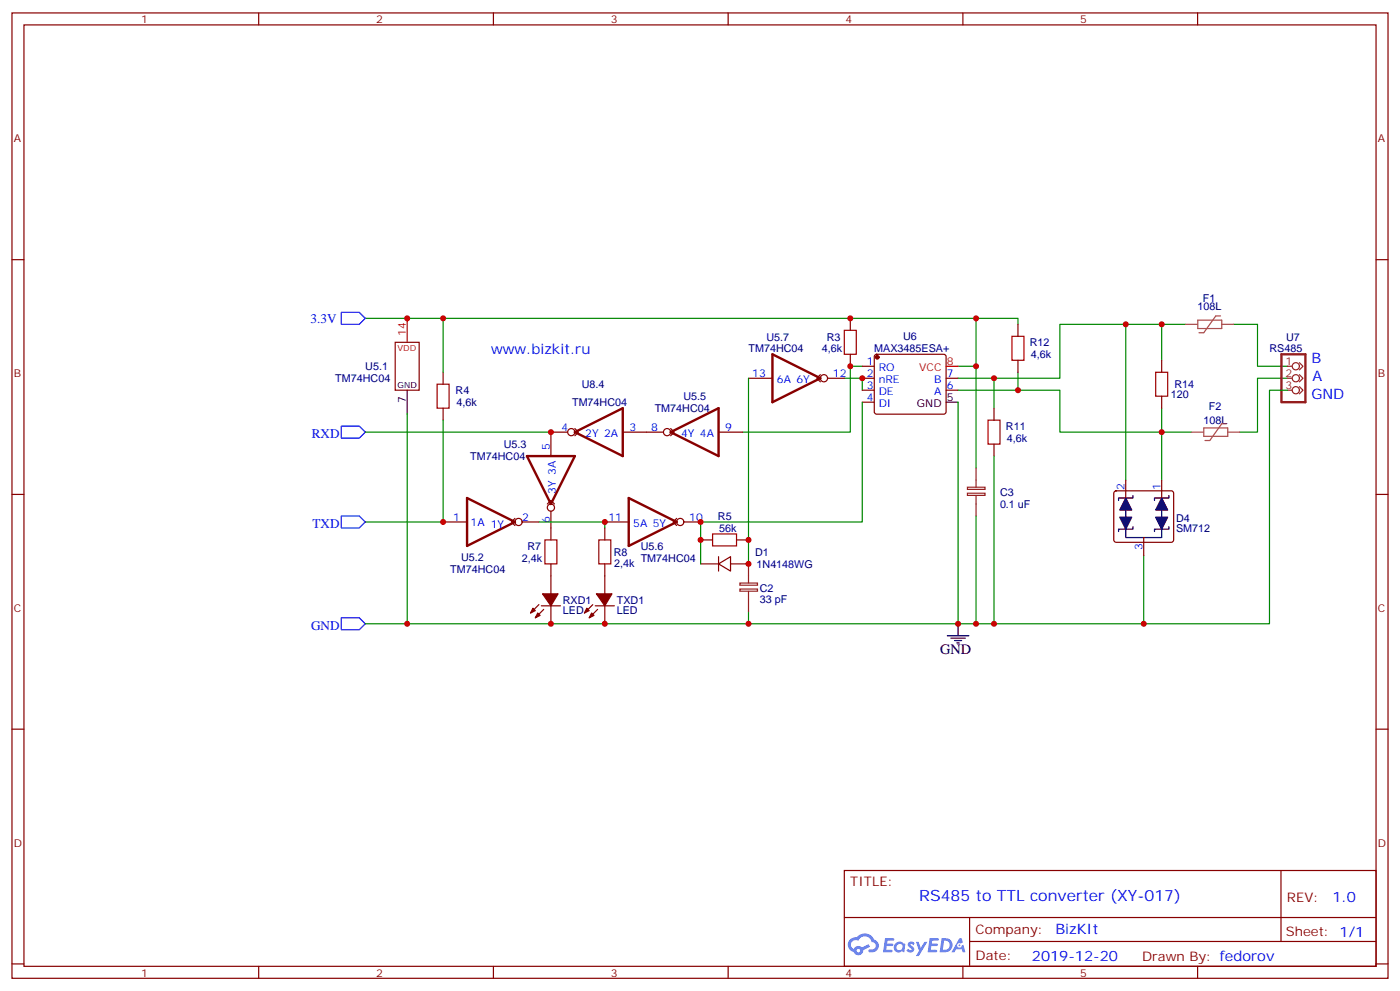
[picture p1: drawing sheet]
<svg xmlns="http://www.w3.org/2000/svg" width="412mm" height="292mm" viewBox="0 0 412 292" stroke-linecap="round" stroke-linejoin="round" font-family="sans-serif">
<g fill="none" stroke="#870000" stroke-width=".35">
<path d="M3.5 3.8h405.4v284.3h-405.4zM7.1 7.3h398.2v277.3h-398.2zM76.2 3.8v3.5M145.3 3.8v3.5M214.5 3.8v3.5M283.6 3.8v3.5M352.8 3.8v3.5M3.5 76.5h3.6M405.3 76.5h3.6M3.5 145.6h3.6M405.3 145.6h3.6M3.5 214.8h3.6"/>
<path d="M405.3 214.8h3.6M248.7 256.4h156.6v28.2h-156.6zM377.3 256.4v20.9M248.7 270.2h156.5M285.6 277.3h119.6M285.6 270.2v14.2M3.5 283.9h3.6M76.2 284.6v3.5M145.3 284.6v3.5M214.5 284.6v3.5M283.6 284.6v3.5M352.8 284.6v3.5"/>
<path d="M405.3 283.9h3.6"/>
</g>
<g fill="#5487ff">
<path d="M267.7 277.6a1.22 1.22 0 0 1 1.7 .2l-.4 .6a.47 .47 0 0 0-.3-.4 .47 .47 0 0 0-.5 .2l.1 .2a1.14 1.14 0 0 1 .8 1.8 1.14 1.14 0 0 1-1.9 0l-.2-.2 .5-.6 .7 .5a.29 .29 0 0 0 .3-.3 .29 .29 0 0 0-.2-.3 1.04 1.04 0 0 1-.6-1.7z"/>
<path d="M260.7 276.3h2.4l.3 .2-.2 .5-1.8 .1-.1 .8h1.5l.3 .4-.3 .4h-1.6l-.2 1.1h1.7l.2 .3-.2 .3-2.6 .1z"/>
<path d="M273.8 276.3h2.4l.3 .2-.1 .5-1.8 .1-.2 .8h1.6l.3 .4-.4 .4h-1.6l-.1 1.1h1.7l.2 .3-.2 .3-2.6 .1z"/>
<path d="M282.6 276.3h.7l.3 1.3-.6 .3a.69 .69 0 0 0-1 .3 .69 .69 0 0 0 .4 .9 .69 .69 0 0 0 .9-.6l.5-.2 .6 2.2h-.8l-.2-.9h-1.8l-.5 .9h-.8z"/>
<path d="M269.8 277.4h.8l.6 1.8 1.1-1.8h.9l-2.6 4.2h-.8l.9-1.5z"/>
<path d="M277.4 276.3l-.6 4.2h1.3a2.11 2.11 0 0 0 2.5-2.1 2.11 2.11 0 0 0-2.5-2.1zM278.1 277.1a1.39 1.39 0 0 1 1.7 1.4 1.39 1.39 0 0 1-1.8 1.3h-.3z"/>
<path d="M263.7 277.9a1.54 1.54 0 0 0-.1 2.2 1.54 1.54 0 0 0 2.2 .1l.6 .3 .3-2.3-.2-.3h-.4a1.49 1.49 0 0 0-2.4 0zM264 278.9a.94 .94 0 0 1 1.8 0 .94 .94 0 0 1-1.8 0z"/>
<path d="M250.4 276.7a2.18 2.18 0 0 0 1.1 3.7 1.44 1.44 0 0 0 1.6 .9 1.44 1.44 0 0 0 1.2-1.4l2-1.1-.5-.7-1.9 1a1.47 1.47 0 0 0-2.4 .4 1.39 1.39 0 0 1-.7-1.9 1.39 1.39 0 0 1 2-.5 2.12 2.12 0 0 1 2.2-1.3 2.12 2.12 0 0 1 1.9 1.7 1.14 1.14 0 0 1 1.1 1.4 1.14 1.14 0 0 1-1.7 .7 .43 .43 0 0 0-.5 .4 .43 .43 0 0 0 .4 .5 1.98 1.98 0 0 0 2.5-1.2 1.98 1.98 0 0 0-1.2-2.6 3.1 3.1 0 0 0-5.3-.6l-.9 .1zM252.3 280a.55 .55 0 0 1 1.1 0 .55 .55 0 0 1-1.1 0z"/>
<circle cx="282.6" cy="278.4" r=".26"/>
</g>
<path d="M100.5 92h5.3l1.8 1.8-1.8 1.7h-5.3zM100.5 125.5h5.3l1.8 1.8-1.8 1.7h-5.3zM100.5 152h5.3l1.8 1.7-1.8 1.8h-5.3zM100.5 182h5.3l1.8 1.7-1.8 1.8h-5.3z" fill="none" stroke="#00f" stroke-width=".35"/>
<g fill="none" stroke="#008700" stroke-width=".35">
<path d="M107.6 93.8h179.9M130.5 93.8v15.8M299.9 95.5v-1.7h-12.4v14.1h-5.3M331.6 95.5h-19.4v15.9h-30M342.2 95.5h-10.6v45.9M349.2 95.5h-7v10.6M363.4 95.5h7v12.4h8.8M220.5 111.4v54.7M248.7 111.4h5.3v3.5M254 107.9h-3.5v19.4h-31.8M254 118.5v35.2h-47.6v12.4M282.2 114.9h30v12.4h30v14.1"/>
<path d="M282.2 118.5v65.2h54.7v-20.1M287.5 107.9v30M292.8 111.4v8.8M299.9 109.6v5.3M379.2 111.4h-8.8v15.9h-5.3M379.2 114.9h-5.3v68.8h-37M107.6 127.3h54.7M119.9 122v61.7M130.5 123.8v29.9h-22.9M292.8 134.3v49.4M342.2 120.2v7.1h8.8M158.7 153.7h19.5v1.8"/>
<path d="M287.5 152v31.7M107.6 183.7h174.6M220.5 180.2v3.5"/>
</g>
<g fill="none" stroke="#8c2424" stroke-width=".35">
<path d="M379.2 107.9h1.4M379.2 111.4h1.4M379.2 114.9h1.4M382.8 106.8l1 1.1-1 1M382.8 110.3l1 1.1-1 1.1M382.8 113.9l1 1-1 1.1M287.5 137.9v5.6M285 145.3h5.2v.6h-5.2zM285 143.5h5.2v.6h-5.2zM287.5 146v6M217.9 173.5h5.2v.6h-5.2zM217.9 171.7h5.2v.7h-5.2z"/>
<path d="M220.5 166.1v5.6M220.5 174.2v6"/>
<circle cx="381.7" cy="114.9" r="1.06"/>
<circle cx="381.7" cy="107.9" r="1.06"/>
<circle cx="381.7" cy="111.4" r="1.06"/>
</g>
<path d="M119.9 114.9v7.1M278.7 118.5h3.5M331.6 147v11.3h10.6v-11.3M333.7 155.2v.7h-4.2v.7M333.7 146v.7h-4.2v.7M344.3 155.2v.7h-4.2v.7M344.3 146v.7h-4.2v.7M279 187.3h6.4M280.1 188h4.2M281.2 188.7h2.1M281.9 189.4h.7M282.2 183.7v3.6" fill="none" stroke="#000" stroke-width=".35"/>
<path d="M248.7 97.3h3.5v7.1h-3.5zM298.1 99.1h3.5v7h-3.5zM128.8 113.2h3.5v7h-3.5zM340.4 109.6h3.6v7.1h-3.6zM291 123.8h3.6v7h-3.6zM160.5 159h3.5v7.1h-3.5zM176.4 159h3.5v7.1h-3.5zM209.9 157.3h7.1v3.5h-7.1z" fill="none" stroke="#a10000" stroke-width=".35"/>
<g fill="none" stroke="#870000" stroke-width=".35">
<path d="M250.5 93.8v3.5M299.9 95.5v3.6M116.4 100.8h7.1v14.1h-7.1zM130.5 109.6v3.6M220.5 111.4h7M241.7 110.3l-1.1 1.1 1.1 1.1M243.8 111.4h4.9M250.5 104.4v3.5M254 107.9h3.5M254 111.4h3.5M254 114.9h3.5M254 118.5h3.5"/>
<path d="M257.8 104.6l.4-.2h19.8l.5 .2 .2 .5v16.2l-.2 .5-.5 .2h-19.8l-.5-.2-.2-.5v-16.2zM278.7 111.4h3.5M278.7 114.9h3.5M299.9 106.1v3.5M342.2 106.1v3.5M342.2 116.7v3.5M130.5 120.2v3.6M167.2 127.3h-4.9v7M169.3 126.2l1.1 1.1-1.1 1M183.4 127.3h12M197.6 126.2l1 1.1-1 1M211.7 127.3h7"/>
<path d="M292.8 120.2v3.6M292.8 130.8v3.5M130.5 153.7h7.1M151.7 152.7l-1.1 1 1.1 1.1M153.8 153.7h4.9M161.2 148.4l1.1-1 1 1M162.3 150.6v8.4M178.2 155.5v3.5M178.2 153.7h7M199.3 152.7l-1 1 1 1.1M201.4 153.7h5M206.4 159h3.5"/>
<path d="M217 159h3.5M328.3 144.8l.5-.2h16.2l.5 .2 .2 .5v13.7l-.2 .5-.5 .2h-16.2l-.5-.2-.2-.5v-13.7zM331.6 141.4v5.3M336.9 158.3v5.3M342.2 141.4v5.3M158.7 178.1l-2.4 2.5M159.5 178.4h5.6M160.2 179.5l-2.5 2.5M162.3 166.1v8.8M162.3 178.4v5.3M174.6 178.1l-2.4 2.5M175.3 178.4h5.7"/>
<path d="M176 179.5l-2.4 2.5M178.2 166.1v8.8M178.2 178.4v5.3M206.4 166.1h5.3M211.7 166.1l3.5-2.1v4.2zM211.7 164v4.2M215.2 166.1h5.3"/>
<circle cx="242.7" cy="111.4" r="1.06"/>
<circle cx="168.3" cy="127.3" r="1.06"/>
<circle cx="196.5" cy="127.3" r="1.06"/>
<circle cx="152.8" cy="153.7" r="1.06"/>
<circle cx="162.3" cy="149.5" r="1.06"/>
<circle cx="200.4" cy="153.7" r="1.06"/>
</g>
<g fill="#870000" stroke="#870000" stroke-width=".35">
<path d="M174.3 180.6l.7 .7-1.4 .7z"/>
<path d="M172.9 179.1l.7 .7-1.4 .8z"/>
<path d="M175.7 174.9h4.6l-2.1 3.5z"/>
<path d="M158.4 180.6l.7 .7-1.4 .7z"/>
<path d="M157 179.1l.7 .7-1.4 .8z"/>
<path d="M159.8 174.9h4.6l-2.1 3.5z"/>
<circle cx="258.4" cy="105.2" r=".53"/>
</g>
<path d="M119.9 93.8v7M278.7 107.9h3.5" fill="none" stroke="#f00" stroke-width=".35"/>
<path d="M331.6 146.7l1.8 3.5h-3.6zM329.8 152.3h3.6l-1.8 3.6zM342.2 146.7l1.8 3.5h-3.6zM340.4 152.3h3.6l-1.8 3.6z" fill="#000" stroke="#000" stroke-width=".35"/>
<path d="M377.5 118.3v-13.9h7v14.1h-7" fill="none" stroke="#8c2424" stroke-width=".71"/>
<path d="M349.2 95.5h3.5M352.8 94.3h7.1v2.5h-7.1zM359.5 93.1h-1.4l-3.5 4.9h-1.4M359.9 95.5h3.5M351 127.3h3.5M354.6 126h7.1v2.5h-7.1zM361.3 124.8h-1.4l-3.5 5h-1.4M361.7 127.3h3.4" fill="none" stroke="#a64a4a" stroke-width=".35"/>
<path d="M227.5 104.4l14.2 7-14.2 7.1zM155.2 134.3h14.1l-7 14.1zM169.3 127.3l14.1-7.1v14.1zM197.6 127.3l14.1-7.1v14.1zM137.6 146.7l14.1 7-14.1 7.1zM185.2 146.7l14.1 7-14.1 7.1z" fill="none" stroke="#870000" stroke-width=".71"/>
<g fill="#c00">
<circle cx="206.4" cy="159" r=".88"/>
<circle cx="119.9" cy="183.7" r=".88"/>
<circle cx="119.9" cy="93.8" r=".88"/>
<circle cx="178.2" cy="153.7" r=".88"/>
<circle cx="178.2" cy="183.7" r=".88"/>
<circle cx="220.5" cy="183.7" r=".88"/>
<circle cx="162.3" cy="127.3" r=".88"/>
<circle cx="292.8" cy="183.7" r=".88"/>
<circle cx="287.5" cy="183.7" r=".88"/>
<circle cx="282.2" cy="183.7" r=".88"/>
<circle cx="287.5" cy="107.9" r=".88"/>
<circle cx="299.9" cy="114.9" r=".88"/>
<circle cx="292.8" cy="111.4" r=".88"/>
<circle cx="331.6" cy="95.5" r=".88"/>
<circle cx="342.2" cy="127.3" r=".88"/>
<circle cx="342.2" cy="95.5" r=".88"/>
<circle cx="250.5" cy="107.9" r=".88"/>
<circle cx="287.5" cy="93.8" r=".88"/>
<circle cx="250.5" cy="93.8" r=".88"/>
<circle cx="162.3" cy="183.7" r=".88"/>
<circle cx="130.5" cy="153.7" r=".88"/>
<circle cx="130.5" cy="93.8" r=".88"/>
<circle cx="254" cy="111.4" r=".88"/>
<circle cx="206.4" cy="153.7" r=".88"/>
<circle cx="220.5" cy="166.1" r=".88"/>
<circle cx="220.5" cy="159" r=".88"/>
<circle cx="336.9" cy="183.7" r=".88"/>
</g>
<text font-size="4.6" fill="#00f" x="270.8" y="265.4">RS485 to TTL converter (XY-017)</text>
<g font-size="4.2" fill="#00f">
<text x="144.6" y="104.4">www.bizkit.ru</text>
<text x="386.3" y="106.8">B</text>
<text x="386.6" y="112.1">A</text>
<text x="386.3" y="117.4">GND</text>
<text x="392.5" y="265.7">1.0</text>
<text x="310.9" y="275.2">BizKIt</text>
<text x="304" y="283">2019-12-20</text>
</g>
<text font-size="4.2" x="276.9" y="192.7">GND</text>
<g font-size="3.9" fill="#00f">
<text x="91.5" y="95.2">3.3V</text>
<text x="91.9" y="129">RXD</text>
<text x="92.1" y="155.5">TXD</text>
<text x="91.6" y="185.5">GND</text>
</g>
<g font-size="3.9" fill="#800">
<text x="250.5" y="261">TITLE:</text>
<text x="379.1" y="265.7">REV:</text>
<text x="287.4" y="275.2">Company:</text>
<text x="378.7" y="275.8">Sheet: 1/1</text>
<text x="287.4" y="282.9">Date:</text>
<text x="336.4" y="282.9">Drawn By: fedorov</text>
</g>
<g font-size="3.2" fill="#800">
<text x="41.6" y="6.8">1</text>
<text x="110.8" y="6.8">2</text>
<text x="179.9" y="6.8">3</text>
<text x="249.1" y="6.8">4</text>
<text x="318.2" y="6.8">5</text>
<text x="4.1" y="41.9">A</text>
<text x="405.9" y="41.9">A</text>
<text x="4.1" y="111.1">B</text>
<text x="405.9" y="111.1">B</text>
<text x="4.1" y="180.2">C</text>
<text x="405.9" y="180.2">C</text>
<text x="4.1" y="249.3">D</text>
<text x="405.9" y="249.3">D</text>
<text x="41.6" y="287.6">1</text>
<text x="110.8" y="287.6">2</text>
<text x="179.9" y="287.6">3</text>
<text x="249.1" y="287.6">4</text>
<text x="318.2" y="287.6">5</text>
</g>
<g font-size="3.2" fill="#000080">
<text x="354.4" y="89.1">F1</text>
<text x="352.8" y="91.3">108L</text>
<text x="225.8" y="100.3">U5.7</text>
<text x="243.6" y="100.3">R3</text>
<text x="266" y="100.1">U6</text>
<text x="303.4" y="101.9">R12</text>
<text x="378.9" y="100.4">U7</text>
<text x="220.5" y="103.8">TM74HC04</text>
<text x="242.1" y="103.8">4,6k</text>
<text x="257.5" y="103.6">MAX3485ESA+</text>
<text x="303.6" y="105.4">4,6k</text>
<text x="373.9" y="103.6">RS485</text>
<text x="98.8" y="112.6">TM74HC04</text>
<text x="107.6" y="109.1">U5.1</text>
<text x="134.2" y="116.2">R4</text>
<text x="134.5" y="119.7">4,6k</text>
<text x="168.5" y="119.5">TM74HC04</text>
<text x="171.3" y="114.2">U8.4</text>
<text x="201.3" y="117.9">U5.5</text>
<text x="344.9" y="117.3">120</text>
<text x="345.9" y="114.2">R14</text>
<text x="192.9" y="121.5">TM74HC04</text>
<text x="354.5" y="124.8">108L</text>
<text x="356.1" y="120.8">F2</text>
<text x="148.4" y="131.9">U5.3</text>
<text x="296.3" y="126.6">R11</text>
<text x="296.6" y="130.1">4,6k</text>
<text x="138.5" y="135.4">TM74HC04</text>
<text x="294.6" y="149.7">0.1 uF</text>
<text x="294.6" y="146.2">C3</text>
<text x="211.5" y="153">R5</text>
<text x="346.4" y="153.7">D4</text>
<text x="211.9" y="156.7">56k</text>
<text x="346.4" y="156.6">SM712</text>
<text x="135.8" y="165.4">U5.2</text>
<text x="153.7" y="165.6">2,4k</text>
<text x="155.4" y="162">R7</text>
<text x="180.8" y="163.7">R8</text>
<text x="181" y="166.9">2,4k</text>
<text x="188.7" y="165.6">TM74HC04</text>
<text x="188.7" y="162">U5.6</text>
<text x="222.4" y="163.8">D1</text>
<text x="222.9" y="167.3">1N4148WG</text>
<text x="132.6" y="168.9">TM74HC04</text>
<text x="165.8" y="177.8">RXD1</text>
<text x="181.7" y="177.8">TXD1</text>
<text x="223.8" y="177.5">33 pF</text>
<text x="223.8" y="174.3">C2</text>
<text x="165.8" y="181">LED</text>
<text x="181.7" y="181">LED</text>
</g>
<g font-size="3.2" fill="#f00">
<text x="119.6" y="99.1" transform="rotate(-90 119.6 99.1)">14</text>
<text x="278.9" y="107.5">8</text>
<text x="270.8" y="109.3">VCC</text>
</g>
<g font-size="3.2" fill="#00f">
<text x="255.3" y="107.5">1</text>
<text x="221.6" y="111.1">13</text>
<text x="228.8" y="112.8">6A 6Y</text>
<text x="245.4" y="111.1">12</text>
<text x="255.3" y="111.1">2</text>
<text x="258.8" y="109.3">RO</text>
<text x="258.8" y="112.8">nRE</text>
<text x="275.2" y="112.8">B</text>
<text x="278.9" y="111.1">7</text>
<text x="255.3" y="114.6">3</text>
<text x="255.3" y="118.1">4</text>
<text x="258.8" y="116.3">DE</text>
<text x="258.8" y="119.9">DI</text>
<text x="275.2" y="116.3">A</text>
<text x="278.9" y="114.6">6</text>
<text x="165.4" y="126.9">4</text>
<text x="172.4" y="128.7">2Y 2A</text>
<text x="185.4" y="126.9">3</text>
<text x="191.8" y="126.9">8</text>
<text x="200.6" y="128.7">4Y 4A</text>
<text x="213.6" y="126.9">9</text>
<text x="161.9" y="132.4" transform="rotate(-90 161.9 132.4)">5</text>
<text x="163.7" y="145.4" transform="rotate(-90 163.7 145.4)">3Y 3A</text>
<text x="331.3" y="144.2" transform="rotate(-90 331.3 144.2)">2</text>
<text x="341.8" y="144.2" transform="rotate(-90 341.8 144.2)">1</text>
<text x="133.5" y="153.4">1</text>
<text x="138.6" y="154.8">1A 1Y</text>
<text x="153.8" y="153.4">2</text>
<text x="161.9" y="154.2" transform="rotate(-90 161.9 154.2)">6</text>
<text x="179.2" y="153.4">11</text>
<text x="186.5" y="155.2">5A 5Y</text>
<text x="203" y="153.4">10</text>
<text x="336.5" y="162.1" transform="rotate(-90 336.5 162.1)">3</text>
</g>
<g font-size="3.2" fill="#8d2323">
<text x="378.6" y="107.5">1</text>
<text x="378.6" y="111.1">2</text>
<text x="378.6" y="114.6">3</text>
</g>
<g font-size="3.2">
<text x="119.6" y="118.7" transform="rotate(-90 119.6 118.7)">7</text>
<text x="270.1" y="119.9">GND</text>
<text x="278.9" y="118.1">5</text>
</g>
<text font-size="2.5" fill="#f00" x="117.1" y="103.4">VDD</text>
<text font-size="2.5" x="117.1" y="114.4">GND</text>
</svg>
